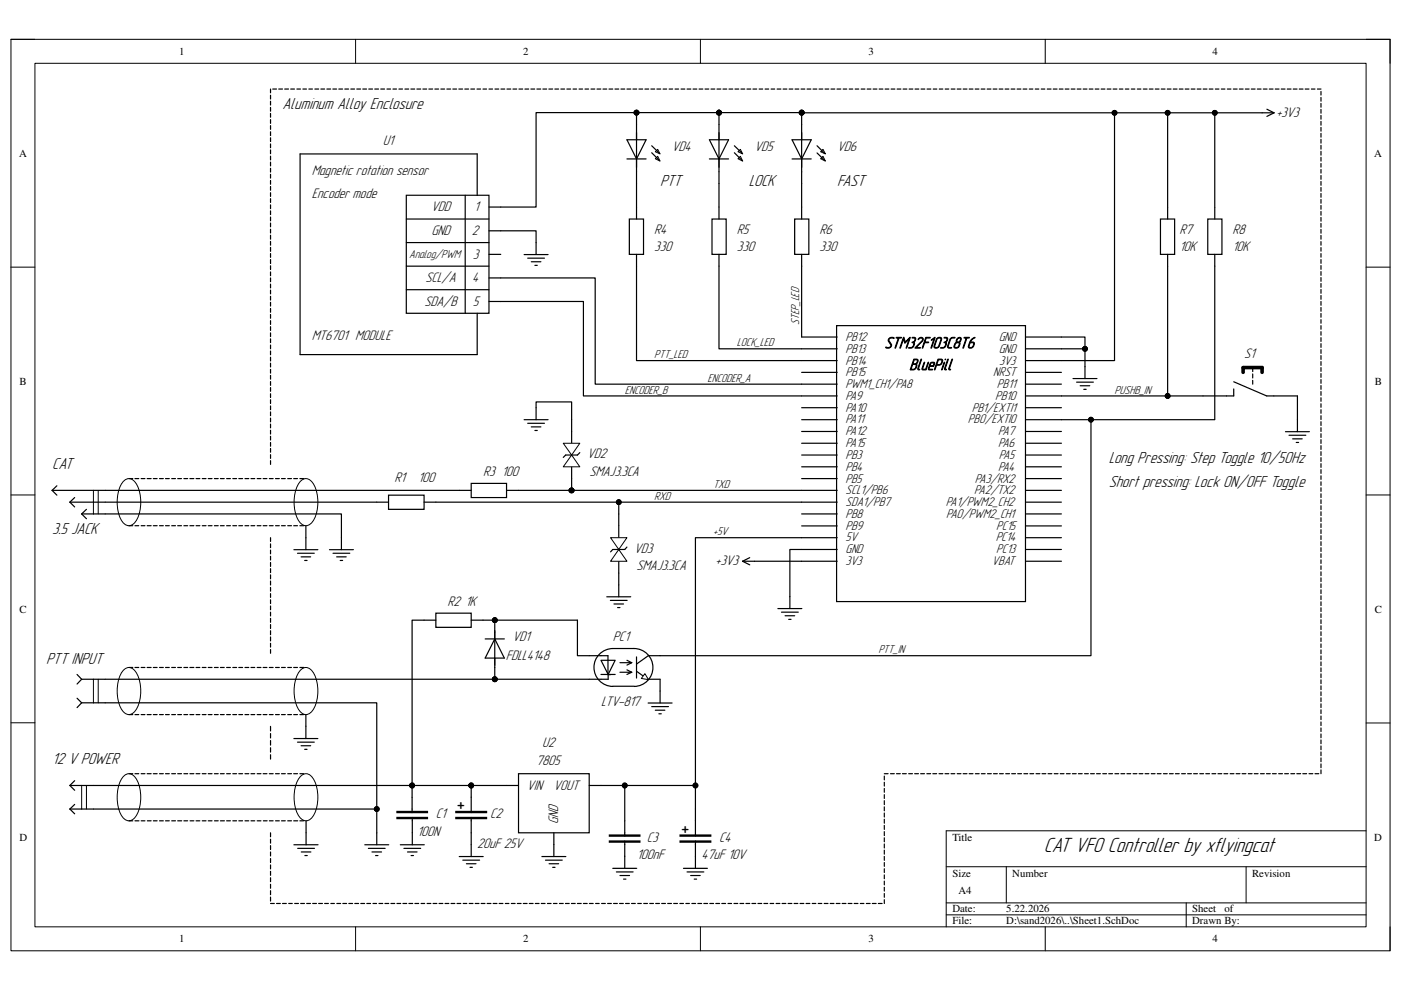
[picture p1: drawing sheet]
<svg xmlns="http://www.w3.org/2000/svg" width="297mm" height="210mm" viewBox="0 0 297 210" stroke-linecap="round" stroke-linejoin="round" font-family="sans-serif">
<path d="M2.3 8.3h292.4v193.3h-292.4z" fill="none" stroke="#000" stroke-width=".21"/>
<path d="M7.4 13.4h282.2v183.1h-282.2z" fill-rule="evenodd" fill="#fff"/>
<g fill="none" stroke="#000" stroke-width=".21">
<path d="M2.3 8.3h5.1M7.4 13.4h282.2v183.1h-282.2zM75.4 8.3v5.1M148.5 8.3v5.1M221.6 8.3v5.1M289.6 8.3h5.1v5.1M2.3 56.6h5.1M289.6 56.6h5.1M2.3 104.9h5.1M289.6 104.9h5.1M2.3 153.2h5.1M289.6 153.3h5.1"/>
<path d="M289.6 176.1h-89v20.4M75.4 196.5v5.1M148.5 196.5v5.1M200.6 183.8h89M200.6 191.4h89M200.6 194h89M213.4 183.8v7.6M221.6 196.5v5.1M251.5 191.4v5.1M264.2 183.8v7.6M294.7 196.5v5.1"/>
</g>
<path d="M177.4 69h40v58.6h-40z" fill-rule="evenodd" fill="#fff"/>
<g fill="none" stroke="#000" stroke-width=".25">
<path d="M170 74h7.5M170 71.5h7.5M170 76.5h7.5M170 79h7.5M177.4 69h40v58.6h-40zM217.5 74h7.5M217.5 71.5h7.5M217.5 76.5h7.5M217.5 79h7.5M170 99h7.5M170 81.4h7.5M170 83.9h7.5"/>
<path d="M170 86.4h7.5M170 89h7.5M170 91.5h7.5M170 94h7.5M170 96.5h7.5M217.5 99h7.5M217.5 81.4h7.5M217.5 83.9h7.5M217.5 86.4h7.5M217.5 89h7.5M217.5 91.5h7.5M217.5 94h7.5"/>
<path d="M217.5 96.5h7.5M170 101.5h7.5M170 104h7.5M170 106.5h7.5M170 109h7.5M170 111.5h7.5M170 114h7.5M170 116.5h7.5M170 119h7.5M217.5 101.5h7.5M217.5 104h7.5M217.5 106.5h7.5"/>
<path d="M217.5 109h7.5M217.5 111.5h7.5M217.5 114h7.5M217.5 116.5h7.5M217.5 119h7.5"/>
</g>
<path d="M86.1 41.4h17.6v25h-17.6z" fill-rule="evenodd" fill="#fff"/>
<path d="M86.1 41.4h17.6v25h-17.6zM86.1 46.4h17.6M86.1 51.4h17.6M86.1 56.4h17.6M98.6 41.4v25M103.7 43.9h2.5M103.7 48.9h2.5M103.7 53.9h2.5M103.7 58.9h2.5M86.1 61.4h17.6M103.7 63.9h2.5" fill="none" stroke="#000" stroke-width=".25"/>
<path d="M92.4 130h7.5v3h-7.5z" fill-rule="evenodd" fill="#fff"/>
<g fill="none" stroke="#000" stroke-width=".25">
<path d="M265.6 77.9v.9M265.6 79.3v.8M261.6 80.9l7 3h6.5M261.6 82.5v1.4h-6.5M265.6 80.6v.8M89.9 131.5h2.5M92.4 130h7.5v3h-7.5zM99.9 131.5h2.5M102.9 135.5h4M104.9 131.5v12.5M104.9 135.5l2 4h-4zM137.4 149.1h5.1"/>
<path d="M138.2 149.8h3.5M138.9 150.6h2.1M139.7 151.3h.5M140 146.5v2.6"/>
</g>
<g fill="#000">
<circle cx="104.9" cy="131.5" r=".51"/>
<circle cx="104.9" cy="144" r=".51"/>
</g>
<g fill="none" stroke="#000" stroke-width=".21">
<circle cx="104.9" cy="131.5" r=".51"/>
<circle cx="104.9" cy="144" r=".51"/>
</g>
<path d="M263.6 79v-1.1h4v1.1" fill="none" stroke="#000" stroke-width=".76"/>
<path d="M151 46.4h3v7.5h-3z" fill-rule="evenodd" fill="#fff"/>
<path d="M151 46.4h3v7.5h-3zM152.4 43.9v2.5M152.4 53.9v2.5" fill="none" stroke="#000" stroke-width=".25"/>
<path d="M168.5 46.4h3v7.5h-3z" fill-rule="evenodd" fill="#fff"/>
<g fill="none" stroke="#000" stroke-width=".25">
<path d="M168.5 46.4h3v7.5h-3zM170 43.9v2.5M170 53.9v2.5M135 139.3v4.5M140 139h-2.5l-2.5 1.8M16.3 148l1 1M16.3 143l1 1M17.3 144h5M17.3 144l-1 1M17.3 149h5M17.3 149l-1 1M135 142.3l2.5 1.8"/>
<path d="M137.5 144h2.5M14.8 166.5h5M14.8 171.5h5M14.8 171.5l1 1.1M14.8 166.5l1 1.1M15.8 165.5l-1 1M15.8 170.6l-1 .9"/>
</g>
<path d="M19.8 144v5M20.8 144v5M17.3 166.5v5M18.3 166.5v5" fill="none" stroke="#000" stroke-width=".21"/>
<path d="M136.7 142.8l.8 1.3-1.5-.3z" fill="#fff"/>
<path d="M136.7 142.8l.8 1.3-1.5-.3z" fill="none" stroke="#000" stroke-width=".21"/>
<g fill="none" stroke="#000" stroke-width=".25">
<path d="M124.9 139h4v4h.5M127.4 140h3l-1.5 3zM132.9 140l1 .5M134.4 137.5a4 4 0 0 1 4 4 4 4 0 0 1-3.9 4M134.4 137.5h-4.5a4 4 0 0 0-4 4 4 4 0 0 0 4 4M127.4 143h3M128.9 143v1h-4M129.9 145.5h4.5M131.4 140.5h2.5M131.4 142.5h2.5M132.9 142l1 .5M133.9 140.5l-1 .5"/>
<path d="M133.9 142.5l-1 .5M117.4 179.1v2.5M114.9 181.6h5.1M115.7 182.4h3.5M116.4 183.1h2M117.2 183.9h.5"/>
</g>
<path d="M84.2 173.3h6.4v.3h-6.4z" fill-rule="evenodd" fill="#fff"/>
<path d="M84.2 173.3h6.4v.3h-6.4z" fill="none" stroke="#000" stroke-width=".25"/>
<path d="M84.2 172h6.4v.3h-6.4z" fill-rule="evenodd" fill="#fff"/>
<path d="M84.2 172h6.4v.3h-6.4zM87.4 169v3.3M87.4 173.3v3.3" fill="none" stroke="#000" stroke-width=".25"/>
<path d="M129.2 178.3h6.5v.3h-6.5z" fill-rule="evenodd" fill="#fff"/>
<path d="M129.2 178.3h6.5v.3h-6.5z" fill="none" stroke="#000" stroke-width=".25"/>
<path d="M129.2 177h6.5v.3h-6.5z" fill-rule="evenodd" fill="#fff"/>
<path d="M129.2 177h6.5v.3h-6.5zM132.5 174v3.3M132.5 178.3v3.3" fill="none" stroke="#000" stroke-width=".25"/>
<path d="M144.2 178.3h6.5v.3h-6.5z" fill-rule="evenodd" fill="#fff"/>
<path d="M144.2 178.3h6.5v.3h-6.5z" fill="none" stroke="#000" stroke-width=".25"/>
<path d="M144.2 177h6.5v.3h-6.5z" fill-rule="evenodd" fill="#fff"/>
<g fill="none" stroke="#000" stroke-width=".25">
<path d="M152.4 23.9v2.5M152.4 36.4v2.5M77.3 179.1h5.1M78.1 179.9h3.6M79.9 176.6v2.5M84.9 179.1h5.1M85.6 179.9h3.6M87.4 176.6v2.5M144.2 177h6.5v.3h-6.5zM147.4 171.5v5.8M147.4 178.3v5.8M78.9 180.6h2"/>
<path d="M79.6 181.4h.5M86.4 180.6h2M87.2 181.4h.5M129.9 184.1h5.1M130.7 184.9h3.5M131.4 185.6h2.1M132.2 186.4h.5M132.5 181.6v2.5M144.9 184.1h5.1M145.7 184.9h3.5M146.4 185.6h2.1M147.2 186.4h.5"/>
</g>
<circle cx="152.4" cy="23.9" r=".51" fill="#000"/>
<circle cx="152.4" cy="23.9" r=".51" fill="none" stroke="#000" stroke-width=".21"/>
<path d="M157 33.1l.5 1.1-1-.5z" fill-rule="evenodd" fill="#fff"/>
<path d="M157 33.1l.5 1.1-1-.5z" fill="none" stroke="#000" stroke-width=".21"/>
<path d="M157 31.7l.5 .9-1-.4z" fill-rule="evenodd" fill="#fff"/>
<g fill="none" stroke="#000" stroke-width=".21">
<path d="M157 31.7l.5 .9-1-.4z"/>
<circle cx="170" cy="23.9" r=".51"/>
</g>
<path d="M150.4 33.7h4.1M150.4 29.6h4.1l-2.1 4.1zM152.4 26.4v10M155.7 30.9l1.5 1.5M155.7 32.4l1.5 1.5M170 23.9v2.5M170 36.4v2.5" fill="none" stroke="#000" stroke-width=".25"/>
<circle cx="170" cy="23.9" r=".51" fill="#000"/>
<path d="M174.5 33.1l.5 1.1-1-.5z" fill-rule="evenodd" fill="#fff"/>
<path d="M174.5 33.1l.5 1.1-1-.5z" fill="none" stroke="#000" stroke-width=".21"/>
<path d="M174.5 31.7l.5 .9-1-.4z" fill-rule="evenodd" fill="#fff"/>
<path d="M174.5 31.7l.5 .9-1-.4zM19.8 104v5M20.8 104v5" fill="none" stroke="#000" stroke-width=".21"/>
<g fill="none" stroke="#000" stroke-width=".25">
<path d="M167.9 33.7h4.1M167.9 29.6h4.1l-2 4.1zM170 26.4v10M173.2 30.9l1.5 1.5M173.2 32.4l1.5 1.5M111.1 54h5.1M111.9 54.7h3.5M112.6 55.5h2.1M113.4 56.3h.5M113.7 51.4v2.6M272.5 91.5h5.1M273.3 92.3h3.6"/>
<path d="M274.1 93h2M274.8 93.8h.5M275.1 89v2.5M11 104h11.3M11 104l1.1 1M12.1 103l-1.1 1M14.8 106.5l1 1M14.8 106.5h7.5M15.8 105.5l-1 1M17.3 109h5M17.3 109l1 1M18.3 108l-1 1"/>
</g>
<path d="M246 46.4h3v7.5h-3z" fill-rule="evenodd" fill="#fff"/>
<g fill="none" stroke="#000" stroke-width=".25">
<path d="M267.6 23.9h2.5M268.6 23.2l1.5 .7M270.1 23.9l-1.5 .8M246 46.4h3v7.5h-3zM247.6 43.9v2.5M247.6 53.9v2.5M230 77.7v2.6M227.5 80.3h5.1M228.3 81h3.5M229 81.8h2.1M229.8 82.5h.5M27.3 111.5h.8"/>
<path d="M27.3 101.5h.8M28.6 111.5h.8M28.6 101.5h.8M29.9 111.5h.8M29.9 101.5h.8M31.2 111.5h.8M31.2 101.5h.8M32.5 111.5h.8M32.5 101.5h.8M33.8 111.5h.8M33.8 101.5h.8M35.1 111.5h.8"/>
<path d="M35.1 101.5h.8M36.4 111.5h.8M36.4 101.5h.8M37.7 111.5h.8M37.7 101.5h.8M39 111.5h.8M39 101.5h.8M40.3 111.5h.8M40.3 101.5h.8M41.6 111.5h.8M41.6 101.5h.8M42.9 111.5h.8"/>
<path d="M42.9 101.5h.8M44.2 111.5h.8M44.2 101.5h.8M45.5 111.5h.8M45.5 101.5h.8M46.7 111.5h.8M46.7 101.5h.8M48 111.5h.8M48 101.5h.8M49.4 111.5h.8M49.4 101.5h.8M50.6 111.5h.8"/>
<path d="M50.6 101.5h.8M51.9 111.5h.8M51.9 101.5h.8M53.2 111.5h.8M53.2 101.5h.8M54.5 111.5h.8M54.5 101.5h.8M55.8 111.5h.8M55.8 101.5h.8M57.1 111.5h.8M57.1 101.5h.8M58.4 111.5h.8"/>
<path d="M58.4 101.5h.8M59.7 111.5h.8M59.7 101.5h.8M61 111.5h.8M61 101.5h.8M62.3 111.5h.8M62.3 101.5h.8M62.3 116.5h5.1M63.1 117.3h3.5M63.6 111.5h.8M63.6 101.5h.8M63.8 118.1h2.1"/>
<path d="M64.6 118.8h.5M64.9 114v2.5M69.8 116.5h5.1M70.6 117.3h3.6M71.4 118.1h2M72.1 118.8h.5M72.4 114v2.5M157.4 119l1.6 .8M157.4 119h2.6M159 118.2l-1.6 .8M27.3 151.5h.8M27.3 141.5h.8"/>
<path d="M28.6 151.5h.8M28.6 141.5h.8M29.9 151.5h.8M29.9 141.5h.8M31.2 151.5h.8M31.2 141.5h.8M32.5 151.5h.8M32.5 141.5h.8M33.8 151.5h.8M33.8 141.5h.8M35.1 151.5h.8M35.1 141.5h.8"/>
<path d="M36.4 151.5h.8M36.4 141.5h.8M37.7 151.5h.8M37.7 141.5h.8M39 151.5h.8M39 141.5h.8M40.3 151.5h.8M40.3 141.5h.8M41.6 151.5h.8M41.6 141.5h.8M42.9 151.5h.8M42.9 141.5h.8"/>
<path d="M44.2 151.5h.8M44.2 141.5h.8M45.5 151.5h.8M45.5 141.5h.8M46.7 151.5h.8M46.7 141.5h.8M48 151.5h.8M48 141.5h.8M49.4 151.5h.8M49.4 141.5h.8M50.6 151.5h.8M50.6 141.5h.8"/>
<path d="M51.9 151.5h.8M51.9 141.5h.8M53.2 151.5h.8M53.2 141.5h.8M54.5 151.5h.8M54.5 141.5h.8M55.8 151.5h.8M55.8 141.5h.8M57.1 151.5h.8M57.1 141.5h.8M58.4 151.5h.8M58.4 141.5h.8"/>
<path d="M59.7 151.5h.8M59.7 141.5h.8M61 151.5h.8M61 141.5h.8M62.3 151.5h.8M62.3 141.5h.8M62.3 156.6h5.1M63.1 157.4h3.5M63.6 151.5h.8M63.6 141.5h.8M63.8 158.1h2.1M64.6 158.9h.5"/>
<path d="M64.9 154v2.6M27.3 174h.8M27.3 164h.8M28.6 174h.9M28.6 164h.8M29.9 174h.8M29.9 164h.8M31.2 164h.8M31.2 174h.8M32.5 174h.8M32.5 164h.8M33.8 174h.8"/>
<path d="M33.8 164h.8M35.1 174h.8M35.1 164h.8M36.4 174h.8M36.4 164h.8M37.7 174h.8M37.7 164h.8M39 174h.8M39 164h.8M40.3 164h.8M40.3 174h.8M41.6 174h.8"/>
<path d="M41.6 164h.8M42.9 174h.8M42.9 164h.8M44.2 174h.8M44.2 164h.8M45.5 174h.8M45.5 164h.8M46.7 174h.9M46.7 164h.8M48 174h.8M48 164h.8M49.4 174h.8"/>
<path d="M49.4 164h.8M50.6 174h.8M50.6 164h.8M51.9 174h.8M51.9 164h.8M53.2 174h.8M53.2 164h.8M54.5 174h.8M54.5 164h.8M55.8 164h.8M55.8 174h.8M57.1 174h.8"/>
<path d="M57.1 164h.8M58.4 174h.8M58.4 164h.8M59.7 174h.8M59.7 164h.8M61 174h.8M61 164h.8M62.3 174h.8M62.3 164h.8M62.3 179.1h5.1M63.1 179.9h3.6M63.6 174h.8"/>
<path d="M63.6 164h.8M64.9 176.6v2.5M63.9 180.6h2M64.6 181.4h.5"/>
</g>
<path d="M26.4 101.9a1.5 1.5 0 0 1 2.3 .4 8.3 8.3 0 0 1 0 8.3 1.57 1.57 0 0 1-2.8 0 8.4 8.4 0 0 1 0-8.3zM63.9 101.9a1.51 1.51 0 0 1 2.4 .4 8.2 8.2 0 0 1 0 8.3 1.59 1.59 0 0 1-2.8 0 8.3 8.3 0 0 1 0-8.3zM26.4 141.9a1.5 1.5 0 0 1 2.3 .5 8.3 8.3 0 0 1 0 8.3 1.57 1.57 0 0 1-2.8 0 8.4 8.4 0 0 1 0-8.3zM63.9 141.9a1.51 1.51 0 0 1 2.4 .5 8.2 8.2 0 0 1 0 8.3 1.58 1.58 0 0 1-2.8 0 8.3 8.3 0 0 1 0-8.3zM26.4 164.4a1.5 1.5 0 0 1 2.3 .5 8.3 8.3 0 0 1 0 8.3 1.57 1.57 0 0 1-2.8 0 8.4 8.4 0 0 1 0-8.3zM63.9 164.4a1.5 1.5 0 0 1 2.4 .5 8.3 8.3 0 0 1 0 8.3 1.59 1.59 0 0 1-2.8 0 8.2 8.2 0 0 1 0-8.3z" fill="none" stroke="#000" stroke-width=".21"/>
<path d="M82.4 105h7.5v3h-7.5z" fill-rule="evenodd" fill="#fff"/>
<path d="M79.9 106.5h2.5M82.4 105h7.5v3h-7.5zM89.9 106.5h2.5" fill="none" stroke="#000" stroke-width=".25"/>
<path d="M99.9 102.5h7.5v3h-7.5z" fill-rule="evenodd" fill="#fff"/>
<path d="M63.6 32.6h37.6v8.8M101.2 66.4v8.8h-37.6M97.4 104h2.5M99.9 102.5h7.5v3h-7.5zM107.4 104h2.5M164.9 129h5.1M165.7 129.8h3.5M166.5 130.6h2M167.2 131.3h.5M167.5 126.5v2.5" fill="none" stroke="#000" stroke-width=".25"/>
<path d="M63.6 32.6v42.6" fill="none" stroke="#000" stroke-width=".26"/>
<circle cx="99.9" cy="166.5" r=".51" fill="#000"/>
<circle cx="99.9" cy="166.5" r=".51" fill="none" stroke="#000" stroke-width=".21"/>
<path d="M96.6 173.3h6.6v.3h-6.6z" fill-rule="evenodd" fill="#fff"/>
<path d="M96.6 173.3h6.6v.3h-6.6z" fill="none" stroke="#000" stroke-width=".25"/>
<path d="M96.6 172h6.6v.3h-6.6z" fill-rule="evenodd" fill="#fff"/>
<g fill="none" stroke="#000" stroke-width=".25">
<path d="M85.8 18.9h.9M87.1 18.9h.8M88.4 18.9h.8M89.7 18.9h.8M90.9 18.9h.8M92.2 18.9h.8M93.5 18.9h.8M94.7 18.9h.8M96 18.9h.8M97.3 18.9h.8M98.5 18.9h.9M99.8 18.9h.8"/>
<path d="M101.1 18.9h.8M102.4 18.9h.8M103.7 18.9h.7M104.9 18.9h.8M106.2 18.9h.8M107.5 18.9h.8M108.8 18.9h.8M110 18.9h.8M111.3 18.9h.8M112.6 18.9h.8M113.8 18.9h.8M115.1 18.9h.8"/>
<path d="M116.4 18.9h.8M117.6 18.9h.8M118.9 18.9h.8M120.2 18.9h.8M121.5 18.9h.8M122.8 18.9h.7M124 18.9h.8M125.3 18.9h.8M126.6 18.9h.8M127.8 18.9h.8M129.1 18.9h.8M130.4 18.9h.8"/>
<path d="M131.7 18.9h.8M132.9 18.9h.8M134.2 18.9h.8M135.5 18.9h.8M136.7 18.9h.8M138 18.9h.8M139.3 18.9h.8M140.6 18.9h.7M141.9 18.9h.7M143.1 18.9h.8M144.4 18.9h.8M145.7 18.9h.8"/>
<path d="M146.9 18.9h.8M148.2 18.9h.8M149.5 18.9h.8M150.7 18.9h.8M152 18.9h.8M153.3 18.9h.8M154.6 18.9h.8M155.8 18.9h.8M157.1 18.9h.8M158.4 18.9h.8M159.6 18.9h.8M160.9 18.9h.8"/>
<path d="M162.2 18.9h.8M163.5 18.9h.7M164.8 18.9h.8M166 18.9h.8M167.3 18.9h.8M168.6 18.9h.8M169.8 18.9h.8M171.1 18.9h.8M172.4 18.9h.8M173.6 18.9h.9M174.9 18.9h.8M176.2 18.9h.8"/>
<path d="M177.5 18.9h.8M178.8 18.9h.7M180 18.9h.8M181.3 18.9h.8M182.6 18.9h.8M183.9 18.9h.8M185.1 18.9h.8M186.4 18.9h.8M187.7 18.9h.8M188.9 18.9h.8M190.2 18.9h.8M191.5 18.9h.8"/>
<path d="M192.7 18.9h.8M194 18.9h.8M195.3 18.9h.8M196.6 18.9h.8M197.9 18.9h.7M199.1 18.9h.8M200.4 18.9h.8M201.7 18.9h.8M202.9 18.9h.8M204.2 18.9h.8M205.5 18.9h.8M206.8 18.9h.8"/>
<path d="M208 18.9h.8M209.3 18.9h.8M210.6 18.9h.8M211.8 18.9h.8M213.1 18.9h.8M214.4 18.9h.8M215.6 18.9h.8M216.9 18.9h.8M218.2 18.9h.8M219.5 18.9h.8M220.8 18.9h.7M222 18.9h.8"/>
<path d="M223.3 18.9h.8M224.6 18.9h.8M225.8 18.9h.8M227.1 18.9h.8M228.4 18.9h.8M229.7 18.9h.8M230.9 18.9h.8M232.2 18.9h.8M233.5 18.9h.8M234.7 18.9h.8M236 18.9h.8M237.3 18.9h.8"/>
<path d="M238.6 18.9h.7M239.9 18.9h.7M241.1 18.9h.8M242.4 18.9h.8M243.7 18.9h.8M244.9 18.9h.8M246.2 18.9h.8M247.5 18.9h.8M248.7 18.9h.9M250 18.9h.8M251.3 18.9h.8M252.6 18.9h.8"/>
<path d="M253.8 18.9h.8M255.1 18.9h.8M256.4 18.9h.8M257.7 18.9h.7M258.9 18.9h.8M260.2 18.9h.8M261.5 18.9h.8M262.8 18.9h.8M264 18.9h.8M265.3 18.9h.8M266.6 18.9h.8M267.8 18.9h.8"/>
<path d="M269.1 18.9h.8M270.4 18.9h.8M271.6 18.9h.9M272.9 18.9h.8M274.2 18.9h.8M275.5 18.9h.8M276.7 18.9h.8M278 18.9h.8M279.3 18.9h.8M280.1 19.4v.8M280.1 20.7v.8M280.1 21.9v.8"/>
<path d="M280.1 23.2v.8M280.1 24.5v.8M280.1 25.7v.8M280.1 27v.8M280.1 28.3v.8M280.1 29.5v.9M280.1 30.8v.8M280.1 32.1v.8M280.1 33.4v.8M280.1 34.7v.7M280.1 35.9v.8M280.1 37.2v.8"/>
<path d="M280.1 38.5v.8M280.1 39.8v.8M280.1 41v.8M280.1 42.3v.8M280.1 43.6v.8M280.1 44.8v.8M280.1 46.1v.8M280.1 47.4v.8M280.1 48.6v.8M280.1 49.9v.8M280.1 51.2v.8M280.1 52.5v.8"/>
<path d="M280.1 53.8v.7M280.1 55v.8M280.1 56.3v.8M280.1 57.6v.8M280.1 58.8v.8M280.1 60.1v.8M280.1 61.4v.8M280.1 62.7v.8M280.1 63.9v.8M280.1 65.2v.8M280.1 66.5v.8M280.1 67.8v.7"/>
<path d="M280.1 69v.8M280.1 70.3v.8M280.1 71.6v.8M280.1 72.9v.8M280.1 74.1v.8M280.1 75.4v.8M280.1 76.7v.8M280.1 77.9v.8M280.1 79.2v.8M57.4 86.1v.8M57.4 87.3v.8M57.4 88.6v.9"/>
<path d="M57.4 89.9v.8M57.4 91.2v.8M57.4 92.5v.8M57.4 93.8v.8M57.4 95.1v.8M57.4 96.4v.8M57.4 97.7v.8M280.1 80.5v.8M280.1 81.7v.8M280.1 83v.8M280.1 84.3v.8M280.1 85.6v.8"/>
<path d="M280.1 86.9v.7M280.1 88.1v.8M280.1 89.4v.8M280.1 90.7v.8M280.1 91.9v.9M280.1 93.2v.8M280.1 94.5v.8M280.1 95.8v.8M280.1 97v.8M280.1 98.3v.8M280.1 99.6v.8M57.4 114v.8"/>
<path d="M57.4 115.3v.8M57.4 116.6v.8M57.4 117.9v.8M57.4 119.3v.8M280.1 100.9v.7M280.1 102.2v.7M280.1 103.4v.8M280.1 104.7v.8M280.1 106v.8M280.1 107.2v.8M280.1 108.5v.8M280.1 109.8v.8"/>
<path d="M280.1 111v.8M280.1 112.3v.8M280.1 113.6v.8M280.1 114.9v.8M280.1 116.1v.8M280.1 117.4v.8M280.1 118.7v.8M280.1 120v.7M57.4 120.6v.8M57.4 121.9v.8M57.4 123.2v.8M57.4 124.5v.8"/>
<path d="M57.4 125.9v.8M57.4 127.2v.8M57.4 128.5v.8M57.4 129.8v.8M57.4 131.1v.9M57.4 132.4v.9M57.4 133.7v.9M57.4 135v.9M57.4 136.4v.8M57.4 137.7v.8M280.1 121.2v.8M280.1 122.5v.8"/>
<path d="M280.1 123.8v.8M280.1 125.1v.8M280.1 126.3v.8M280.1 127.6v.8M280.1 128.9v.8M280.1 130.1v.8M280.1 131.4v.8M280.1 132.7v.8M280.1 133.9v.8M280.1 135.3v.7M280.1 136.5v.8M280.1 137.8v.8"/>
<path d="M280.1 139.1v.8M57.4 154v1M57.4 155.5v1M57.4 157v1M57.4 158.5v1M280.1 140.3v.8M280.1 141.6v.8M280.1 142.9v.8M280.1 144.1v.8M280.1 145.4v.8M280.1 146.7v.8M280.1 148v.8"/>
<path d="M280.1 149.2v.8M280.1 150.5v.8M280.1 151.8v.8M280.1 153.1v.7M280.1 154.3v.8M280.1 155.6v.8M280.1 156.9v.8M280.1 158.2v.8M280.1 159.4v.8M57.4 160v1M57.4 176.6v.8M57.4 177.9v.9"/>
<path d="M57.4 179.3v.8M96.6 172h6.6v.3h-6.6zM99.9 166.5v5.8M99.9 173.3v3.3M99.9 179.1v2.5M187.5 164.5v.9M187.5 165.9v.8M187.5 167.2v.8M187.5 168.5v.8M187.5 169.8v.8M187.5 171.1v.8M187.5 172.4v.8"/>
<path d="M187.5 173.7v.8M187.5 175v.9M187.5 176.3v.9M187.5 177.6v.9M187.5 178.9v.9M187.5 164h.8M188.8 164h.8M190.1 164h.8M191.3 164h.8M192.7 164h.8M193.9 164h.8M195.2 164h.8"/>
<path d="M196.5 164h.8M197.8 164h.8M199.1 164h.8M200.4 164h.8M201.6 164h.8M202.9 164h.8M204.2 164h.8M205.5 164h.8M206.8 164h.8M208.1 164h.8M209.4 164h.8M210.6 164h.9"/>
<path d="M211.9 164h.8M213.2 164h.8M214.5 164h.8M215.8 164h.8M217.1 164h.8M218.4 164h.8M219.7 164h.8M220.9 164h.8M222.2 164h.8M223.5 164h.8M224.8 164h.8M226.1 164h.8"/>
<path d="M227.4 164h.8M228.6 164h.8M230 164h.8M231.2 164h.8M232.5 164h.8M233.8 164h.8M235.1 164h.8M236.4 164h.8M237.7 164h.8M238.9 164h.8M240.2 164h.8M241.5 164h.8"/>
<path d="M242.8 164h.8M244.1 164h.8M245.4 164h.8M246.7 164h.8M247.9 164h.8M249.2 164h.8M250.5 164h.8M251.8 164h.8M253.1 164h.8M254.4 164h.8M255.6 164h.9M257 164h.8"/>
<path d="M258.2 164h.8M259.5 164h.8M260.8 164h.8M262.1 164h.8M263.4 164h.8M264.7 164h.8M265.9 164h.8M267.2 164h.9M268.5 164h.8M269.8 164h.8M271.1 164h.8M272.4 164h.8"/>
<path d="M273.7 164h.8M275 164h.8M276.2 164h.8M277.5 164h.8M278.8 164h.8M280.1 160.7v.8M280.1 162v.8M280.1 163.2v.8M57.4 180.6v.9M57.4 182v.9M57.4 183.4v.8M57.4 184.7v.9"/>
<path d="M57.4 186.1v.8M57.4 187.5v.8M57.4 188.8v.9M57.4 190.2v.9M57.4 191.6h.8M58.6 191.6h.8M59.9 191.6h.8M61.2 191.6h.8M62.5 191.6h.8M63.8 191.6h.8M65 191.6h.8M66.3 191.6h.8"/>
<path d="M67.6 191.6h.8M68.8 191.6h.8M70.1 191.6h.8M71.4 191.6h.8M72.7 191.6h.8M74 191.6h.8M75.2 191.6h.8M76.5 191.6h.8M77.8 191.6h.8M79.1 191.6h.7M80.3 191.6h.8M81.6 191.6h.8"/>
<path d="M82.9 191.6h.8M84.2 191.6h.8M85.4 191.6h.8M86.7 191.6h.8M88 191.6h.8M89.3 191.6h.7M90.5 191.6h.9M91.8 191.6h.8M93.1 191.6h.8M94.4 191.6h.8M95.6 191.6h.8M96.9 191.6h.8"/>
<path d="M97.4 181.6h5M98.1 182.4h3.6M98.2 191.6h.8M98.9 183.1h2M99.5 191.6h.8M99.6 183.9h.6M100.7 191.6h.9M102 191.6h.8M103.3 191.6h.8M104.6 191.6h.8M105.8 191.6h.8M107.1 191.6h.8"/>
<path d="M108.4 191.6h.8M109.7 191.6h.8M111 191.6h.8M112.2 191.6h.8M113.5 191.6h.8M114.8 191.6h.8M116.1 191.6h.7M117.3 191.6h.8M118.6 191.6h.8M119.9 191.6h.8M121.2 191.6h.8M122.4 191.6h.8"/>
<path d="M123.7 191.6h.8M125 191.6h.8M126.3 191.6h.7M127.5 191.6h.9M128.8 191.6h.8M130.1 191.6h.8M131.4 191.6h.8M132.6 191.6h.8M133.9 191.6h.8M135.2 191.6h.8M136.5 191.6h.8M137.7 191.6h.9"/>
<path d="M139 191.6h.8M140.3 191.6h.8M141.6 191.6h.8M142.8 191.6h.8M144.1 191.6h.8M145.4 191.6h.8M146.7 191.6h.8M148 191.6h.8M149.2 191.6h.8M150.5 191.6h.8M151.8 191.6h.8M153 191.6h.8"/>
<path d="M154.3 191.6h.8M155.6 191.6h.8M156.9 191.6h.8M158.2 191.6h.8M159.4 191.6h.8M160.7 191.6h.8M162 191.6h.8M163.3 191.6h.7M164.5 191.6h.9M165.8 191.6h.8M167.1 191.6h.8M168.4 191.6h.8"/>
<path d="M169.6 191.6h.8M170.9 191.6h.8M172.2 191.6h.8M173.5 191.6h.7M174.7 191.6h.9M176 191.6h.8M177.3 191.6h.8M178.6 191.6h.8M179.8 191.6h.8M181.1 191.6h.8M182.4 191.6h.8M183.7 191.6h.8"/>
<path d="M185 191.6h.8M186.2 191.6h.8M187.5 180.3v.8M187.5 181.6v.8M187.5 182.9v.8M187.5 184.2v.8M187.5 185.5v.8M187.5 186.8v.8M187.5 188.1v.8M187.5 189.4v.8M187.5 190.8v.8"/>
</g>
<circle cx="99.9" cy="166.5" r=".51" fill="#000"/>
<circle cx="99.9" cy="166.5" r=".51" fill="none" stroke="#000" stroke-width=".21"/>
<g fill="none" stroke="#000" stroke-width=".26">
<path d="M57.4 18.9v.8M57.8 18.9h.8M59.1 18.9h.8M60.4 18.9h.8M61.6 18.9h.8M62.9 18.9h.8M64.2 18.9h.8M65.5 18.9h.7M66.8 18.9h.8M68 18.9h.8M69.3 18.9h.8M70.6 18.9h.8"/>
<path d="M71.8 18.9h.8M73.1 18.9h.8M74.4 18.9h.8M75.6 18.9h.9M76.9 18.9h.8M78.2 18.9h.8M79.5 18.9h.8M80.7 18.9h.8M82 18.9h.8M83.3 18.9h.8M84.6 18.9h.7M57.4 20.2v.8"/>
<path d="M57.4 21.5v.8M57.4 22.8v.8M57.4 24v.8M57.4 25.4v.8M57.4 26.6v.8M57.4 27.9v.8M57.4 29.2v.8M57.4 30.5v.8M57.4 31.8v.8M57.4 33.1v.8M57.4 34.4v.8M57.4 35.7v.8"/>
<path d="M57.4 37v.8M57.4 38.3v.8M57.4 39.5v.8M57.4 40.9v.8M57.4 42.1v.8M57.4 43.4v.8M57.4 44.7v.8M57.4 46v.8M57.4 47.3v.8M57.4 48.6v.8M57.4 49.9v.8M57.4 51.2v.8"/>
<path d="M57.4 52.5v.8M57.4 53.8v.8M57.4 55v.9M57.4 56.3v.8M57.4 57.7v.8M57.4 58.9v.8M57.4 60.2v.8M57.4 61.5v.8M57.4 62.8v.8M57.4 64.1v.8M57.4 65.4v.8M57.4 66.7v.8"/>
<path d="M57.4 68v.8M57.4 69.3v.8M57.4 70.6v.8M57.4 71.8v.8M57.4 73.2v.8M57.4 74.4v.8M57.4 75.7v.8M57.4 77v.8M57.4 78.3v.8M57.4 79.6v.8M57.4 80.9v.8M57.4 82.2v.8"/>
<path d="M57.4 83.5v.8M57.4 84.8v.8"/>
</g>
<path d="M256.1 46.4h3v7.5h-3z" fill-rule="evenodd" fill="#fff"/>
<path d="M256.1 46.4h3v7.5h-3zM257.6 43.9v2.5M257.6 53.9v2.5M129.9 116.5h2.6M131.2 109v5M131.2 116.5v7.5" fill="none" stroke="#000" stroke-width=".25"/>
<path d="M129.5 114h3.4l-1.7 2.5z" fill-rule="evenodd" fill="#fff"/>
<path d="M129.5 114h3.4l-1.7 2.5z" fill="none" stroke="#000" stroke-width=".21"/>
<path d="M131.2 116.5l1.7 2.5h-3.4z" fill-rule="evenodd" fill="#fff"/>
<g fill="none" stroke="#000" stroke-width=".21">
<path d="M131.2 116.5l1.7 2.5h-3.4z"/>
<circle cx="121.2" cy="104" r=".52"/>
</g>
<path d="M119.9 96.5h2.5M121.2 88.9v5.1M121.2 96.5v7.5M129.9 116.5l-.4 .5M132.9 116l-.4 .5" fill="none" stroke="#000" stroke-width=".25"/>
<circle cx="121.2" cy="104" r=".52" fill="#000"/>
<path d="M119.4 94h3.5l-1.7 2.5z" fill-rule="evenodd" fill="#fff"/>
<path d="M119.4 94h3.5l-1.7 2.5z" fill="none" stroke="#000" stroke-width=".21"/>
<path d="M121.2 96.5l1.7 2.5h-3.5z" fill-rule="evenodd" fill="#fff"/>
<path d="M121.2 96.5l1.7 2.5h-3.5z" fill="none" stroke="#000" stroke-width=".21"/>
<path d="M111.1 89h5.1M111.9 89.7h3.5M112.6 90.5h2.1M113.4 91.3h.5M113.7 86.4v2.6M119.9 96.5l-.5 .5M122.9 96l-.5 .5M128.6 126.5h5.1M129.4 127.3h3.6M130.2 128.1h2M130.9 128.8h.5M131.2 124v2.5" fill="none" stroke="#000" stroke-width=".25"/>
<path d="M109.9 164h15v12.6h-15z" fill-rule="evenodd" fill="#fff"/>
<path d="M107.4 166.5h2.5M109.9 164h15v12.6h-15zM117.4 176.6v2.5M124.9 166.5h2.5" fill="none" stroke="#000" stroke-width=".25"/>
<path d="M133.4 46.4h3v7.5h-3z" fill-rule="evenodd" fill="#fff"/>
<path d="M135 23.9v2.5M135 36.4v2.5M133.4 46.4h3v7.5h-3zM135 43.9v2.5M135 53.9v2.5" fill="none" stroke="#000" stroke-width=".25"/>
<circle cx="135" cy="23.9" r=".5" fill="#000"/>
<circle cx="135" cy="23.9" r=".5" fill="none" stroke="#000" stroke-width=".21"/>
<path d="M139.4 33.1l.6 1.1-1.1-.5z" fill-rule="evenodd" fill="#fff"/>
<path d="M139.4 33.1l.6 1.1-1.1-.5z" fill="none" stroke="#000" stroke-width=".21"/>
<path d="M139.4 31.7l.6 .9-1.1-.4z" fill-rule="evenodd" fill="#fff"/>
<g fill="none" stroke="#000" stroke-width=".21">
<path d="M139.4 31.7l.6 .9-1.1-.4z"/>
<circle cx="135" cy="23.9" r=".5"/>
<circle cx="152.4" cy="23.9" r=".51"/>
<circle cx="170" cy="23.9" r=".51"/>
<circle cx="236.3" cy="23.9" r=".51"/>
<circle cx="247.6" cy="23.9" r=".51"/>
<circle cx="257.6" cy="23.9" r=".51"/>
<circle cx="230" cy="74" r=".51"/>
<circle cx="231.3" cy="89" r=".5"/>
<circle cx="247.6" cy="84" r=".51"/>
<circle cx="121.2" cy="104" r=".52"/>
<circle cx="131.2" cy="106.5" r=".51"/>
<circle cx="104.9" cy="131.5" r=".51"/>
<circle cx="104.9" cy="144" r=".51"/>
<circle cx="79.9" cy="171.5" r=".51"/>
<circle cx="87.4" cy="166.5" r=".51"/>
<circle cx="99.9" cy="166.5" r=".51"/>
<circle cx="132.5" cy="166.5" r=".51"/>
<circle cx="147.4" cy="166.5" r=".51"/>
</g>
<g fill="none" stroke="#000" stroke-width=".25">
<path d="M132.9 33.7h4.1M132.9 29.6h4.1l-2 4.1zM135 26.4v10M135 38.9v5M138.2 30.9l1.5 1.5M138.2 32.4l1.5 1.5M152.4 38.9v5M170 23.9h-56.3v20h-7.5M170 38.9v5M170 23.9h97.6M236.3 23.9v52.6h-11.3M247.6 23.9v20"/>
<path d="M257.6 23.9v20M106.2 48.9h7.5v2.5M106.2 58.9h20v22.5h43.8M135 56.4v20.1h35M152.4 56.4v17.6h17.6M170 56.4v15.1M247.6 56.4v27.5M257.6 56.4v32.6h-32.6M106.2 63.9h17.5v20h46.3M225 74h5v3.7M225 71.5h5v2.5M113.7 86.4v-1.2h7.5v3.7"/>
<path d="M225 83.9h30.1M231.3 89v50h-91.3M275.1 83.9v5.1M22.3 109h50.1v5M22.3 106.5h57.6M22.3 104h75.1M64.9 111.5v2.5M92.4 106.5h77.6M109.9 104h60.1M131.2 106.5v2.5M160 119h10M170 116.5h-2.5v10"/>
<path d="M170 114h-22.6v52.5M89.9 131.5h-2.5v37.5M102.4 131.5h20v7.5h2.5M22.3 149h57.6v22.5M22.3 144h102.6M64.9 151.5v2.5M140 144v2.5M19.8 171.5h60.1v5.1M19.8 166.5h87.6M64.9 174v2.6M99.9 176.6v2.5M127.4 166.5h20v5"/>
<path d="M132.5 166.5v7.5"/>
</g>
<g fill="#000">
<circle cx="135" cy="23.9" r=".5"/>
<circle cx="152.4" cy="23.9" r=".51"/>
<circle cx="170" cy="23.9" r=".51"/>
<circle cx="236.3" cy="23.9" r=".51"/>
<circle cx="247.6" cy="23.9" r=".51"/>
<circle cx="257.6" cy="23.9" r=".51"/>
<circle cx="230" cy="74" r=".51"/>
<circle cx="231.3" cy="89" r=".5"/>
<circle cx="247.6" cy="84" r=".51"/>
<circle cx="121.2" cy="104" r=".52"/>
<circle cx="131.2" cy="106.5" r=".51"/>
<circle cx="104.9" cy="131.5" r=".51"/>
<circle cx="104.9" cy="144" r=".51"/>
<circle cx="79.9" cy="171.5" r=".51"/>
<circle cx="87.4" cy="166.5" r=".51"/>
<circle cx="99.9" cy="166.5" r=".51"/>
<circle cx="132.5" cy="166.5" r=".51"/>
<circle cx="147.4" cy="166.5" r=".51"/>
</g>
<text font-size="4.6" x="221.3" y="180.6">CAT VFO Controller by xflyingcat</text>
<g font-size="3.6">
<text x="59.9" y="23.2">Aluminum Alloy Enclosure</text>
<text x="140" y="39.5">PTT</text>
<text x="158.7" y="39.5">LOCK</text>
<text x="177.5" y="39.5">FAST</text>
<text x="187.5" y="73.8">STM32F103C8T6</text>
<text x="192.8" y="78.4">BluePill</text>
<text x="11.1" y="99.5">CAT</text>
<text x="235.1" y="98.3">Long Pressing: Step Toggle 10/50Hz</text>
<text x="235.1" y="103.3">Short pressing: Lock ON/OFF Toggle</text>
<text x="11.1" y="113.3">3.5 JACK</text>
<text x="9.8" y="140.8">PTT INPUT</text>
<text x="11.1" y="162.1">12 V POWER</text>
</g>
<g font-size="3.1">
<text x="270.6" y="24.8">+3V3</text>
<text x="81.1" y="30.8">U1</text>
<text x="142.4" y="32">VD4</text>
<text x="160" y="32">VD5</text>
<text x="177.5" y="32">VD6</text>
<text x="66.1" y="37">Magnetic rotation sensor</text>
<text x="66.1" y="42">Encoder mode</text>
<text x="91.4" y="44.8">VDD</text>
<text x="100.5" y="44.8">1</text>
<text x="91.5" y="49.8">GND</text>
<text x="100.1" y="49.8">2</text>
<text x="138.7" y="49.6">R4</text>
<text x="138.7" y="53.3">330</text>
<text x="156.2" y="49.6">R5</text>
<text x="156.2" y="53.3">330</text>
<text x="173.7" y="49.6">R6</text>
<text x="173.7" y="53.3">330</text>
<text x="250.1" y="49.6">R7</text>
<text x="250.1" y="53.3">10K</text>
<text x="261.3" y="49.6">R8</text>
<text x="261.3" y="53.3">10K</text>
<text x="90.2" y="59.9">SCL/A</text>
<text x="100.1" y="59.9">4</text>
<text x="100.2" y="54.8">3</text>
<text x="90" y="64.9">SDA/B</text>
<text x="100.2" y="64.9">5</text>
<text x="195" y="67.1">U3</text>
<text x="66.1" y="72.1">MT6701 MODULE</text>
<text x="263.8" y="75.8">S1</text>
<text x="102.4" y="100.8">R3</text>
<text x="106.4" y="100.9">100</text>
<text x="124.5" y="97.2">VD2</text>
<text x="125" y="100.8">SMAJ3.3CA</text>
<text x="83.6" y="102.1">R1</text>
<text x="88.6" y="102.1">100</text>
<text x="134.4" y="117.2">VD3</text>
<text x="151.7" y="119.9">+3V3</text>
<text x="135" y="120.9">SMAJ3.3CA</text>
<text x="94.9" y="128.4">R2 1K</text>
<text x="108.7" y="135.9">VD1</text>
<text x="130" y="135.9">PC1</text>
<text x="107.2" y="140">FDLL4148</text>
<text x="127.5" y="149.6">LTV-817</text>
<text x="114.9" y="158.5">U2</text>
<text x="111.7" y="167.4">VIN</text>
<text x="113.7" y="162.2">7805</text>
<text x="117.4" y="167.4">VOUT</text>
<text x="92.4" y="173.4">C1</text>
<text x="103.9" y="173.5">C2</text>
<text x="88.4" y="177.2">100N</text>
<text x="101.2" y="179.7">20uF 25V</text>
<text x="118.3" y="174.8" transform="rotate(-90 118.3 174.8)">GND</text>
<text x="137.2" y="178.4">C3</text>
<text x="152.5" y="178.4">C4</text>
<text x="135" y="182.2">100nF</text>
<text x="148.7" y="182.2">47uF 10V</text>
</g>
<g font-size="2.8">
<text x="179.3" y="72.3">PB12</text>
<text x="179.3" y="74.8">PB13</text>
<text x="179.3" y="77.3">PB14</text>
<text x="211.7" y="74.8">GND</text>
<text x="211.7" y="72.3">GND</text>
<text x="211.9" y="77.3">3V3</text>
<text x="179.3" y="82.3">PWM1_CH1/PA8</text>
<text x="179.3" y="79.8">PB15</text>
<text x="210.6" y="79.8">NRST</text>
<text x="211.4" y="82.3">PB11</text>
<text x="179.3" y="84.8">PA9</text>
<text x="179.3" y="87.3">PA10</text>
<text x="179.3" y="89.8">PA11</text>
<text x="205.2" y="89.8">PB0/EXTI0</text>
<text x="206" y="87.3">PB1/EXTI1</text>
<text x="211" y="84.8">PB10</text>
<text x="179.3" y="92.3">PA12</text>
<text x="179.3" y="94.8">PA15</text>
<text x="211.6" y="92.3">PA7</text>
<text x="211.6" y="94.8">PA6</text>
<text x="179.3" y="99.8">PB4</text>
<text x="179.3" y="97.3">PB3</text>
<text x="211.6" y="99.8">PA4</text>
<text x="211.7" y="97.3">PA5</text>
<text x="179.3" y="102.3">PB5</text>
<text x="179.3" y="104.8">SCL1/PB6</text>
<text x="179.3" y="107.3">SDA1/PB7</text>
<text x="200.5" y="107.3">PA1/PWM2_CH2</text>
<text x="206.5" y="104.8">PA2/TX2</text>
<text x="206.7" y="102.3">PA3/RX2</text>
<text x="179.3" y="109.8">PB8</text>
<text x="179.3" y="112.3">PB9</text>
<text x="200.6" y="109.8">PA0/PWM2_CH1</text>
<text x="211.2" y="112.3">PC15</text>
<text x="179.3" y="114.8">5V</text>
<text x="179.3" y="117.3">GND</text>
<text x="179.3" y="119.8">3V3</text>
<text x="210.3" y="119.8">VBAT</text>
<text x="211.1" y="114.8">PC14</text>
<text x="211.2" y="117.3">PC13</text>
</g>
<g font-size="2.7">
<text x="96.9" y="171.5">+</text>
<text x="144.5" y="176.6">+</text>
</g>
<g font-size="2.6">
<text x="86.7" y="54.7">Analog/PWM</text>
<text x="169.5" y="69" transform="rotate(-90 169.5 69)">STEP_LED</text>
<text x="138.7" y="75.9">PTT_LED</text>
<text x="156.2" y="73.4">LOCK_LED</text>
<text x="132.5" y="83.4">ENCODER_B</text>
<text x="150" y="80.9">ENCODER_A</text>
<text x="236.3" y="83.4">PUSHB_IN</text>
<text x="138.7" y="106">RXD</text>
<text x="151.2" y="103.5">TXD</text>
<text x="151.2" y="113.5">+5V</text>
<text x="186.3" y="138.5">PTT_IN</text>
</g>
<g font-size="2.3">
<text x="38" y="11.7">1</text>
<text x="110.9" y="11.7">2</text>
<text x="184.1" y="11.7">3</text>
<text x="257.1" y="11.7">4</text>
<text x="4.1" y="33.3">A</text>
<text x="291.4" y="33.3">A</text>
<text x="4.1" y="81.6">B</text>
<text x="291.5" y="81.6">B</text>
<text x="4.1" y="129.9">C</text>
<text x="291.5" y="129.9">C</text>
<text x="4.1" y="178.2">D</text>
<text x="201.9" y="178.2">Title</text>
<text x="291.4" y="178.2">D</text>
<text x="201.9" y="185.8">Size</text>
<text x="214.6" y="185.8">Number</text>
<text x="265.5" y="185.8">Revision</text>
<text x="203.2" y="189.7">A4</text>
<text x="201.9" y="193.5">Date:</text>
<text x="201.9" y="196">File:</text>
<text x="213.4" y="196">D:\sand2026\..\Sheet1.SchDoc</text>
<text x="213.4" y="193.5">5.22.2026</text>
<text x="252.8" y="196">Drawn By:</text>
<text x="252.8" y="193.5">Sheet</text>
<text x="259.6" y="193.5">of</text>
<text x="38" y="199.8">1</text>
<text x="110.9" y="199.8">2</text>
<text x="184.1" y="199.8">3</text>
<text x="257.1" y="199.8">4</text>
</g>
</svg>
